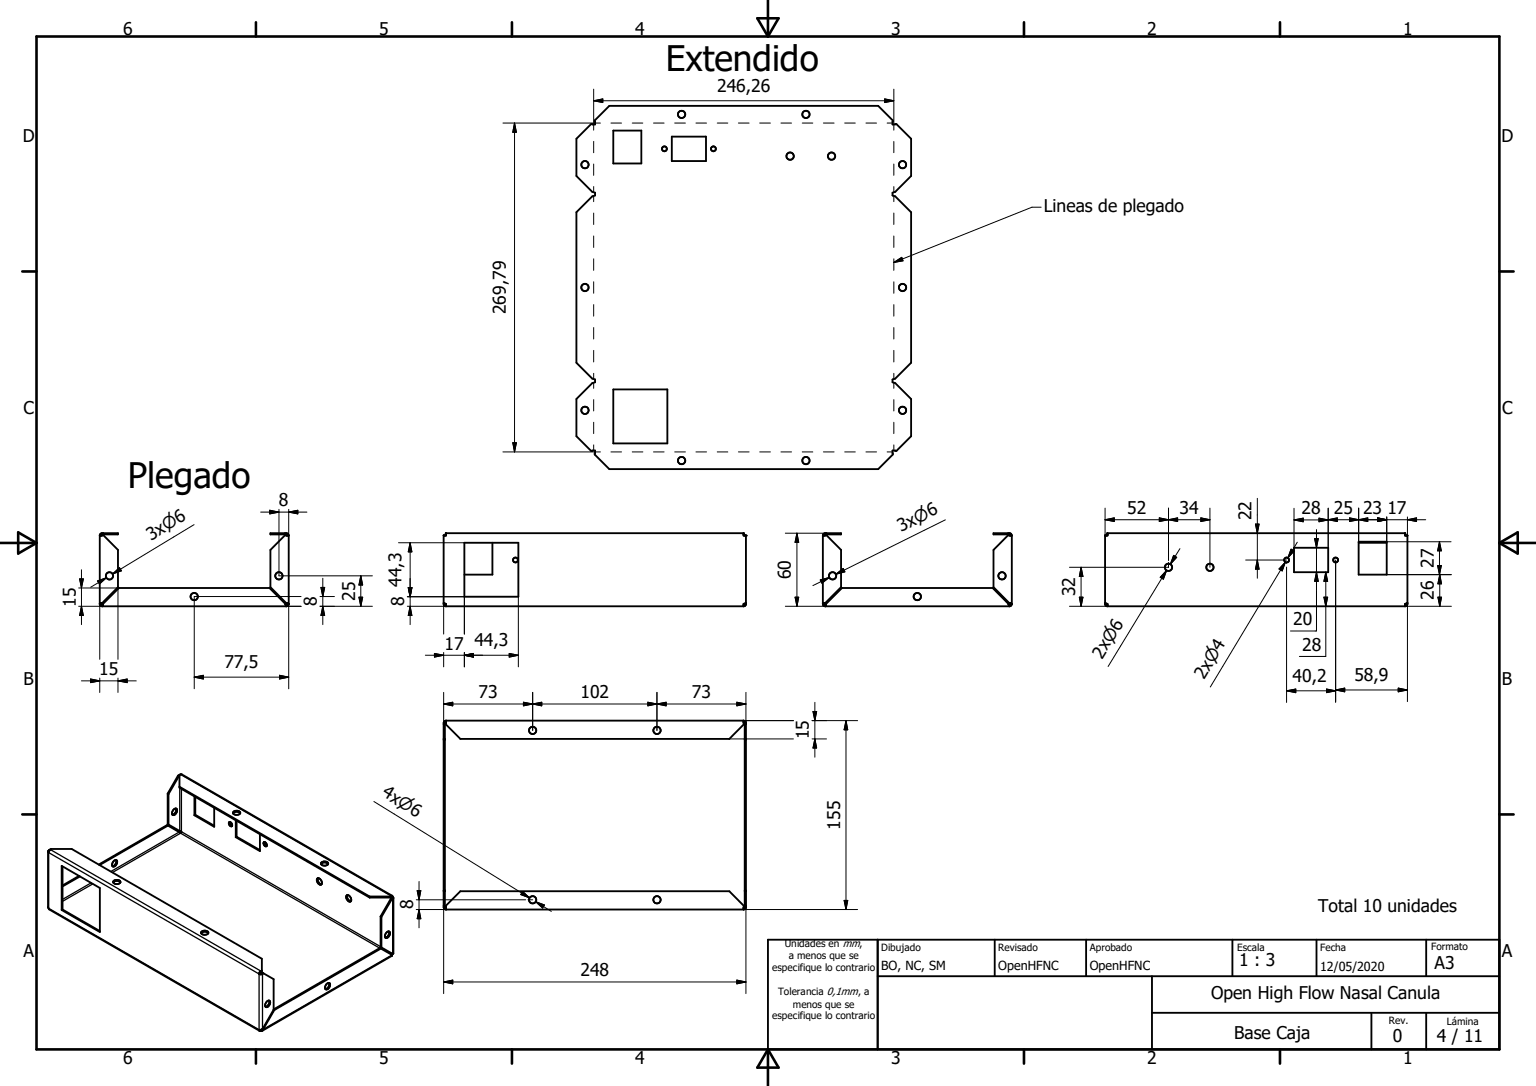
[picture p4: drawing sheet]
<svg xmlns="http://www.w3.org/2000/svg" width="420mm" height="297mm" viewBox="0 0 420 297" stroke-linecap="round" stroke-linejoin="round" font-family="sans-serif">
<g fill="none" stroke="#000" stroke-width=".51">
<path d="M166.6 29h73.5l4 3.9-.1 1.1 1.1-.1 4 4v10.2l-4.3 4.4-.8 .2v.8l.8 .2 4.3 4.3v41.2l-4.3 4.4-.8 .2v.8l.8 .2 4.3 4.3v10.2l-4 4-1.1-.1 .1 1.1-4 4h-73.5l-4-4 .1-1.1-1.1 .1-4-4v-10.2l4.3-4.3 .8-.2v-.8l-.8-.2-4.3-4.4v-41.2l4.3-4.3 .8-.2v-.8l-.8-.2-4.3-4.4v-10.2l4-4 1.1 .1-.1-1.1zM167.7 35.7h7.7v9h-7.7zM183.7 37.4h9.3v6.6h-9.3zM167.7 106.5h14.8v14.8h-14.8zM27.3 146.5l1-.1 4 4v10.2l-4.4 4.3M27.9 145.8h4.4v.4h-4.4M27.9 145.8l-.6 .5v19l.2 .3 .4 .2M27.9 145.8v.4M27.9 146.2l-.3 .3M28.3 145.8v.4M77.9 145.8v.4M78.3 145.8h-4.4v.4h4.4"/>
<path d="M78.3 145.8v.4M78.3 145.8l.4 .2 .2 .5M78.3 146.2l.3 .3M78.9 146.5l-1-.1-4 4v10.2l4.4 4.3 .6 .2M78.9 146.5v18.7M121.6 146.5l-.3-.1v18.9l.5 .5h81.6l.6-.5v-18.9l-.4 .1M122 146.2l-.1-.4h81.5l-.1 .4M122 145.8v.7h-.7M127 148.4h14.7v14.8h-14.7zM134.6 148.4v8.8h-7.6M203.3 145.8v.7h.7M225 146.5l1-.1 4 4v10.2l-4.3 4.3"/>
<path d="M225 146.5v18.7M225.7 145.8h4.3v.4h-4.3M225.7 145.8v.4M225.7 145.8l-.5 .2-.2 .5M225.7 146.2l-.4 .3M226 145.8v.4M275.6 145.8v.4M276 145.8h-4.3v.4h4.3M276 145.8v.4M276 145.8l.3 .1 .4 .6M276 146.2l.3 .3M276.7 146.5l-1.1-.1-3.9 4v10.2l4.4 4.4"/>
<path d="M276.7 146.5v18.7M302.5 146.5l-.3-.1v18.8M302.8 146.2l-.1-.4h81.6l-.1 .4M302.8 145.8v.7h-.6M353.8 149.8h9.4v6.7h-9.4zM371.5 148.2h7.7v9h-7.7zM371.5 148.4h7.7M384.2 145.8v.7h.6M384.5 146.5l.3-.1v18.8M27.6 165.2l.3 .3M27.9 164.9l-.6 .3h.3M27.9 165.8h50.4"/>
<path d="M27.9 165.5v.3M27.9 164.9l-.3 .3M28 165.5h-.1M28.2 165.2l4.3-4.4h41.2l4.4 4.5M28.2 165.2l-.2 .6M28.2 165.2l-.2 .3M78.1 165.3l.1 .5M78.1 165.3l.2 .2M78.3 165.5v.3M78.4 165l.2 .2M78.6 165.2h.3M78.6 165.2l-.3 .3"/>
<path d="M78.9 165.1v.1M78.9 165.2l-.2 .4-.4 .2M121.3 165.2h.3M121.3 165h.1M121.4 165l.2 .1M121.6 165.1l.4 .1v.6M121.6 165.1v.1M121.6 165.2l.4 .3M203.6 165.1v.1M203.6 165.2h.4M203.6 165.2l-.3 .3M204 165l-.7 .2v.6"/>
<path d="M225 165.2h.3M225 165.2l.2 .4 .5 .2M225.3 165.2l.4 .3M225.7 165.8h50.3M225.7 165.5v.3M225.7 164.9l-.7 .2M225.7 164.9l-.4 .3M225.9 165.2l4.3-4.4h41.2l4.3 4.4M225.9 165.2l-.2 .6M225.9 165.2l-.2 .3M275.7 165.2l.2 .6M275.7 165.2l.3 .3"/>
<path d="M276 165.5v.3M276.1 165l.2 .2M276.1 165l.5 .1M276.3 165.2h.4M276.3 165.2l-.3 .3M276.6 165.1l.1 .1M276.7 165.2l-.2 .4-.5 .2M302.2 165.2h.3M302.2 165.2l.2 .4 .3 .2h81.6l.3-.2 .2-.4M302.2 164.9l.3 .2M302.5 165.1l.3 .1v.6M302.5 165.1v.1"/>
<path d="M302.5 165.2l.3 .3M384.5 165.2h.3M384.5 165.1v.1M384.5 165.2l-.3 .3M384.5 165.1l-.3 .1v.6M384.8 164.9l-.3 .2M121.3 197.7v50.4M121.3 198.1h.3M121.3 197.7h.3M121.6 197.7v50.4M121.9 197.7v.4l4 4h73.5l4-4v-.4M121.9 197.8h-.3"/>
<path d="M121.9 197.8l-.3 .2M122 197.1l-.1 .6M122 197.1l-.6 .3-.1 .3M122 197.4l-.4 .3M122 197.1h81.3M203.3 197.1l.7 .5v50.7l-.7 .4M203.3 197.1l.1 .6M203.3 197.4l.3 .3M203.4 197.8h.1M203.5 197.8l.1 .1M203.5 197.8h.1M203.6 197.7v50.4"/>
<path d="M203.6 198.1h.4M203.6 197.7h.4M45.8 217l.3 .2M45.8 217v8.4l.3 .1M46.1 217.2v8.3M48.7 212.1l-2.9 4.9M48.7 212.1l.2 .2M48.9 212.3l-2.8 4.9M49.1 215.2l52 30M49.1 212.2l-.2 .1M49.1 212.1h-.4M49.1 212h-.1"/>
<path d="M53.2 217.8v5.2M53.4 217.9v4.9M121.3 202.1h.3M121.3 202.3h.3M203.6 202.1h.4M203.6 202.3h.4M13.1 232.9v15.3l.4 .5 57.5 33.2M13.3 232.6l.2 .1M13.3 232.6h.1M13.3 232.6l-.2 .3M13.5 232.7l-.2 .5-.2-.3M13.6 232.5l-.3 .1"/>
<path d="M13.7 232.5l-.2 .2M13.7 232.3l5.9-.1 52 30v3.5l-.2 .2M13.7 232.3v.1M13.7 232.3v.2M16.9 236.8l10.4 6.1v12l-10.4-6zM17.1 237v11.7M21.6 239.6l-4.5 2.6M21.8 239.7l-4.7 2.7M31.7 235.2a1.3 1.3 0 0 1-.9 1.7M31.7 235.2a1.02 1.02 0 0 1 .1 1.2 1.02 1.02 0 0 1-1.1 .5M31.7 235.2a1.28 1.28 0 0 0-1 1.7M45.9 225.8l-18.7 10.8"/>
<path d="M45.9 225.8l-.2-.1-18.7 10.8M46.1 225.5l3 1.8a.32 .32 0 0 1 .5 .1 .32 .32 0 0 1-.2 .5l-3.5-2.1M48.1 221.1a1.27 1.27 0 0 1-1 1.7M48.1 221.1a1.08 1.08 0 0 1 .1 1.2 1.08 1.08 0 0 1-1 .6l-.1-.1M48.1 221.1a1.28 1.28 0 0 0-1 1.7M53.4 222.8l5.2 3M53.4 222.8l-.2 .2M58.6 220.9v5.2l-5.4-3.1M62.8 224.8a.87 .87 0 0 1 .6 1.1M62.8 224.8a.69 .69 0 0 0-.1 .8 .69 .69 0 0 0 .7 .3M62.8 224.8a.96 .96 0 0 0 .6 1.1M63.7 222.4a1.31 1.31 0 0 1 2 0"/>
<path d="M63.7 222.4a1.01 1.01 0 0 1 1-.7 1.01 1.01 0 0 1 1 .8M63.7 222.4a1.27 1.27 0 0 0 2 .1M64.5 224.3v4.7M64.7 228.8l-.2 .2M64.7 224.5v4.3M64.7 228.8l6.4 3.7M71.1 228.1v4.7l-6.6-3.8M72.2 230.3a.66 .66 0 0 1 .7 .4 .66 .66 0 0 1-.2 .8 .84 .84 0 0 1-.5-1.2zM72.3 230.3a.91 .91 0 0 0 .6 1M87.8 236.3a1.28 1.28 0 0 1 1.9 0M87.9 235.9a1.24 1.24 0 0 1 1.8 .3 1.07 1.07 0 0 1-1 .6 1.07 1.07 0 0 1-.9-.8zM17.1 248.7l10.2 5.9"/>
<path d="M17.1 248.7l-.2 .2M31 241.4a1.26 1.26 0 0 1 1.9 0M31.1 240.9a1.07 1.07 0 0 1 1.8 .5 1.18 1.18 0 0 1-2-.2zM55 255.2a1.28 1.28 0 0 1 1.9 0M55.1 254.8a1.08 1.08 0 0 1 1.8 .5 1.18 1.18 0 0 1-1.9-.3zM86.8 240.2a1.07 1.07 0 0 1 1 .6 1.07 1.07 0 0 1-.1 1.2 1.2 1.2 0 0 1-.9-1.8zM87 240.2a1.28 1.28 0 0 0 .9 1.6M94.7 245a1.05 1.05 0 0 1 1.1 .3 1.05 1.05 0 0 1 .2 1.1 .97 .97 0 0 1-1.1-.1 .97 .97 0 0 1-.3-1zM95 244.8a1.31 1.31 0 0 0 .9 1.7M101.1 245.2h5.6M101.1 245.2v.3M101.1 245.5h5.6"/>
<path d="M104.1 250.7l.2 .1M104.1 250.7v8.3l.2 .1M104.1 259.4l-.2-.1-29.1 16.8M104.1 259.4l-29.1 16.8M104.1 259.4l3.1 1.8v.2l-35.5 20.5M104.3 250.8v8.3M104.3 259.1l3.1 1.8 .1-.1M105.7 255a.55 .55 0 0 1 .8-.2 .55 .55 0 0 1 .1 .9 .86 .86 0 0 1-1.3 .7v-.6zM106.3 254.7a1.31 1.31 0 0 1-1 1.7M106.7 245.2v.3M106.9 245.8l.2 .1M106.9 245.8l-2.8 4.9"/>
<path d="M106.9 245.8h.5M107 245.1v.2l-.3 .2M107 245.1l-.3 .1M107 245.3l.1 .1M107.1 245.9l-2.8 4.9M107.1 245.4l.1 .2M107.2 245l-57.5-33.2-.6 .1v3.5l52 30.1M107.2 245l-.2 .1M107.2 245l.2 .3M107.4 245.8l-.3 .1M107.4 245.3l.2 .3M107.4 245.3l-.3 .1"/>
<path d="M107.6 245.6l-.2 .2M107.6 245.6l-.1 15.2M121.3 243.7h.3M121.3 247.8h.3M121.3 248.1h.3M121.3 243.5h.3M121.3 248.1l.3 .6h.4M121.6 248l.3 .1M121.6 247.9l.3 .1M121.6 248.1l.4 .3M121.9 248.1v-.3l4-4.1h73.5l4 4.1v.3M121.9 248.1l.1 .6"/>
<path d="M122 248.7h81.3M203.4 248.1l-.1 .6M203.6 243.7h.4M203.6 247.8h.4M203.6 248.1h.4M203.6 243.5h.4M203.6 248l-.2 .1M203.6 247.9l-.2 .1M203.6 248.1l-.3 .3M210 257h200v30h-200zM240 257v30M272 257v10"/>
<path d="M297 257v10M337 257v10M360 257v10M390 257v10M70.8 266.4h1M71.1 266.3h.4M71.1 266.3l-.3 .1M71.3 265.6l-.5 .8M71.3 265.8l.1 .1M71.3 265.6h.1M71.3 265.6v.2M71.3 265.8l-.2 .5"/>
<path d="M71.4 265.6v.3M71.5 266.2h.5M71.5 266.2l.3 .1M71.5 266.2v.1M71.5 266.3l.3 .1M71.6 265.5l-.2 .1M71.8 266.3v.1M72 266.2l2.8 1.6v8.3M72 266.2l-.2 .1M72.9 273.9a.55 .55 0 0 1 .9-.2 .55 .55 0 0 1 0 .9 .86 .86 0 0 1-1.2 .7l-.1-.5zM73.6 273.6a1.28 1.28 0 0 1-1 1.7M74.8 276.1l.2 .1"/>
<path d="M74.8 276.1l-3 5.3M75 276.2l-3.1 5.3M89.3 269.1a.55 .55 0 0 1 .8-.2 .55 .55 0 0 1 .1 .8 .76 .76 0 0 1-.5 .8 .76 .76 0 0 1-.8-.2zM89.9 268.8a1.3 1.3 0 0 1-.9 1.7M107.1 260.7l-.1 .3M107.3 260.8l-.2 .3M107.5 260.8h.1M240 267h170M315 277h95M315 267v20M375 277v10M390 277v10"/>
<path d="M71.2 281.6v.1M71.3 281.9h-.3M71.3 281.6h-.5l.2 .3M71.3 281.6v.3M71.3 281.6h.1M71.4 281.6h-.1M71.6 281.5l-.2 .1M71.8 281.4l.1 .1M71.8 281.4l-.4 .2M71.9 281.5l-.2 .4h-.4"/>
<circle cx="186.4" cy="31.3" r="1"/>
<circle cx="220.4" cy="31.3" r="1"/>
<circle cx="159.9" cy="45" r=".99"/>
<circle cx="181.7" cy="40.7" r=".67"/>
<circle cx="195.1" cy="40.7" r=".66"/>
<circle cx="216" cy="42.7" r="1"/>
<circle cx="227.4" cy="42.7" r="1"/>
<circle cx="246.8" cy="45" r=".99"/>
<circle cx="159.9" cy="78.6" r="1"/>
<circle cx="246.8" cy="78.6" r="1"/>
<circle cx="159.9" cy="112.2" r="1"/>
<circle cx="246.8" cy="112.2" r=".99"/>
<circle cx="186.4" cy="126" r="1"/>
<circle cx="220.4" cy="126" r=".99"/>
<circle cx="29.9" cy="157.5" r="1"/>
<circle cx="76.3" cy="157.5" r="1"/>
<circle cx="140.9" cy="153.2" r=".66"/>
<circle cx="227.7" cy="157.5" r="1"/>
<circle cx="274" cy="157.5" r="1"/>
<circle cx="319.5" cy="155.2" r=".99"/>
<circle cx="330.8" cy="155.2" r="1"/>
<circle cx="351.8" cy="153.1" r=".67"/>
<circle cx="365.2" cy="153.2" r=".66"/>
<circle cx="53.1" cy="163.2" r="1"/>
<circle cx="250.8" cy="163.1" r="1"/>
<circle cx="145.6" cy="199.8" r=".99"/>
<circle cx="179.6" cy="199.8" r="1"/>
<circle cx="145.6" cy="246.1" r="1"/>
<circle cx="179.6" cy="246.1" r="1"/>
</g>
<g fill="#000">
<circle cx="27.3" cy="146.5" r=".25"/>
<circle cx="204" cy="146.5" r=".25"/>
</g>
<g fill="none" stroke="#000" stroke-width=".36">
<path d="M49.1 215.5v11.8M49.4 211.8l57.5 33.2M49.6 215.8v11.7l54.5 31.4M13.3 233.2l57.5 33.2v15.2l-57.5-33.2zM13.8 232.4l57.5 33.2M30.8 238.6l18.6-10.7 54.4 31.4M49 227.6l-18.7 10.8M24.9 241.5l-7.8 4.5M25.4 241.7l-8.3 4.8M107 245.3l.1 .3M107.4 245.8v15.1M71.8 266.4v15"/>
<path d="M107.2 261.2l-35.3 20.3"/>
</g>
<g fill="none" stroke="#000" stroke-width=".71">
<path d="M10 10h400v277h-400zM70 6.1v3.9M140 6.1v3.9M207.1 5h5.8l-2.9 5zM210 0v10M280 6.1v3.9M350 6.1v3.9M6.1 74.2h3.9M410 74.2h3.9M0 148.5h10M5 145.6l5 2.9-5 2.9zM410 148.5h10"/>
<path d="M410 148.5l5-2.9v5.8zM6.1 222.7h3.9M410 222.7h3.9M70 287v3.9M140 287v3.9M210 287v10M210 287l2.9 5h-5.8zM280 287v3.9M350 287v3.9"/>
</g>
<g fill="none" stroke="#000" stroke-width=".27">
<path d="M137.5 33.7h26.7M140.7 33.7v89.9M140.7 33.7l.5 2.5h-1zM162.3 24.4v11.2M162.3 38.7v3.1M162.3 27.6h82.1M162.3 27.6l2.5-.5v.9zM167.1 33.7h2.8M172.9 33.7h2.9M178.7 33.7h2.9M184.5 33.7h2.9M190.3 33.7h2.9"/>
<path d="M196.1 33.7h2.9M201.9 33.7h2.9M207.7 33.7h2.9M213.5 33.7h2.9M219.4 33.7h2.8M225.1 33.7h3M231 33.7h2.9M236.8 33.7h2.9M241.9 27.1l2.5 .5-2.5 .4zM242.6 33.7h1.4M244.4 24.4v11.2M244.4 38.7v3.1"/>
<path d="M162.3 44.9v3.1M162.3 51v1.6M162.3 53.6v1.5M162.3 58.3v3.1M244.4 44.9v3.1M244.4 51v1.6M244.4 53.6v1.5M244.4 58.3v3.1M284.7 56.7h-2.5l-37.8 15.1M162.3 64.5v3.2M162.3 70.8v3.1M162.3 77.1v3.1"/>
<path d="M244.4 64.5v3.2M244.4 70.8v3.1M244.4 77.1v3.1M244.4 71.8l2.2-1.4 .3 .9zM162.3 83.3v3.2M162.3 89.6v3.1M162.3 95.8v3.2M244.4 83.3v3.2M244.4 89.6v3.1M244.4 95.8v3.2M162.3 102.1v1.6M162.3 104.7v1.5"/>
<path d="M162.3 109.3v3.1M162.3 115.5v3.1M244.4 102.1v1.6M244.4 104.7v1.5M244.4 109.3v3.1M244.4 115.5v3.1M73.8 139.6l2.5 .5-2.5 .4zM76.3 139.3v18.2h25.5M78.9 139.3v7.2M137.5 123.6h26.7M140.2 121.1h1l-.5 2.5zM162.3 121.7v1.5"/>
<path d="M167.1 123.6h2.8M172.9 123.6h2.9M178.7 123.6h2.9M184.5 123.6h2.9M190.3 123.6h2.9M196.1 123.6h2.9M201.9 123.6h2.9M207.7 123.6h2.9M213.5 123.6h2.9M219.4 123.6h2.8M225.1 123.6h3M231 123.6h2.9"/>
<path d="M236.8 123.6h2.9M242.6 123.6h1.4M244.4 121.7v1.5M302.2 139v7.5M319.5 139v14.2M330.8 139v16.1M343.8 136.3v21.8M353.8 139v10.8M363.2 139v10.8M371.5 139v9.2M21.8 158.3h1l-.5 2.5zM22.3 155.8v15"/>
<path d="M26.7 158.9l2.4-.9-1.9 1.7zM29.1 158l-4.3 2.6M30.8 157l1.9-1.8 .5 .9zM53.1 143.5l-22.3 13.5M71.3 140.1h12.6M78.9 140.1l2.5-.5v.9zM88.3 158.1v12.7M98.7 157.5v8.3M98.7 157.5l.5 2.5h-1.1zM109 148.4h18M112.1 148.4v22.4M112.1 148.4l.5 2.5h-1z"/>
<path d="M214.7 145.8h11.3M217.9 145.8v20M217.9 145.8l.5 2.5h-1zM224.3 158.6l2.4-.7-2 1.6zM226.7 157.9l-4.4 2.3M228.5 157.1l2.1-1.6 .4 .9zM230.8 155.9l-2.3 1.2M258.5 142.2l-30 14.9M295.6 155.1v10.7M295.6 155.1l.5 2.6h-1zM302.2 142.1h28.6M302.2 142.1l2.5-.5v1z"/>
<path d="M317 141.6l2.5 .5-2.5 .5zM319 156l-16 26.3M319 156l-.9 2.4-.9-.5zM319.5 142.1l2.5-.5v1zM319.5 153.9v1.2h-27.1M320.9 151.9l.8 .5-1.7 1.9zM322.6 150l-2.6 4.3M328.3 141.6l2.5 .5-2.5 .5zM340.6 153.2h11.2M343.3 143.3h1l-.5 2.5zM343.8 153.2l.5 2.5h-1zM351.5 153.7l-20.6 34.2"/>
<path d="M351.5 153.7l-.9 2.4-.9-.5zM351.8 153.8v.3M351.8 155.1v37M353 150.2l.8 .5-1.7 1.9zM353.8 142.2h9.4M353.8 142.2l2.5-.5v1zM354.7 148.3l-2.6 4.3M359.5 147.3h.9l-.4 2.5zM360 156.5l.4 2.5h-.9zM360 144.8v27.8h-7.1M360.7 141.7l2.5 .5-2.5 .5zM362.5 156.5v23h-7.2"/>
<path d="M362.5 156.5l.5 2.5h-1zM363.2 142.1h26.6M363.2 142.1l2.5-.5v1zM365.2 153.2v38.9M369 141.6l2.5 .5-2.5 .5zM371.5 142.1l2.5-.5v1zM376.7 141.6l2.5 .5-2.5 .5zM379.2 157.2h17.6M379.2 141.4v6.8h17.6M384.8 142.1l2.5-.5v1zM384.8 141.4v5.1M393.1 154.7h1l-.5 2.5z"/>
<path d="M393.6 148.2v9M393.6 148.2l.5 2.5h-1zM393.7 157.2v8.6M393.7 157.2l.5 2.5h-1zM21.5 165.8h6.4M21.5 160.8h11M22.3 165.8l.5 2.5h-1zM27.3 165.2v15.1M32.3 160.6v19.7M78.3 165.8h4M78.9 165.2v23.2M82.3 163.1h-29.2v25.3"/>
<path d="M87.5 165.8h14.3M87.5 163.1h3.9M87.8 160.7h1l-.5 2.4zM88.3 165.8l.5 2.5h-1zM98.1 163.3h1.1l-.5 2.5zM111.4 165.8h10.6M111.4 163.2h15.6v10.2M111.6 160.7h1l-.5 2.5zM112.1 165.8l.5 2.5h-1zM116.3 179.2h25.4M118.8 178.7l2.5 .5-2.5 .5zM121.3 164.9v8.5"/>
<path d="M121.3 178.4v4M127 179.2l2.5-.5v1zM127 178.4v4M139.2 178.7l2.5 .5-2.5 .5zM141.7 163.2v19.2M214.7 165.8h11M217.4 163.3h1l-.5 2.5zM292.4 165.8h10.4M295.1 163.3h1l-.5 2.5zM362 163.3h1l-.5 2.5zM384.2 165.8h12.6M384.8 164.9v27"/>
<path d="M393.2 163.3h1l-.5 2.5zM22.3 186.2h15M24.8 185.7l2.5 .5-2.5 .5zM27.3 185.4v4M32.3 186.2l2.5-.5v1zM32.3 185.4v4M53.1 185.2h25.8M53.1 185.2l2.5-.5v1zM76.4 184.7l2.5 .5-2.5 .5zM121.3 192.5l2.5-.4v.9zM121.3 189.4v12.9M121.3 192.5h82.7"/>
<path d="M143.1 192.1l2.5 .4-2.5 .5zM145.6 189.4v10.3M145.6 192.5l2.5-.4v.9zM177.1 192.1l2.5 .4-2.5 .5zM179.6 189.4v10.3M179.6 192.5l2.5-.4v.9zM201.5 192.1l2.5 .4-2.5 .5zM203.3 197.1h13.6M204 189.4v8.7M222 197.1h12.5M222.3 194.6h1l-.5 2.5zM222.8 192.1v15"/>
<path d="M231.3 197.1v51.6M231.3 197.1l.5 2.5h-1zM351.8 188.9h13.4M351.8 188.9l2.5-.5v1zM362.7 188.4l2.5 .5-2.5 .5zM365.2 188.7h19.6M365.2 188.7l2.5-.5v1zM382.3 188.2l2.5 .5-2.5 .5zM102.2 219.2l42.6 26.3M199.4 202.1h17.5M222 202.1h4M222.8 202.1l.5 2.5h-1z"/>
<path d="M113.8 248.7h8.2M113.8 246.1h29.9M114.1 243.6h1l-.5 2.5zM114.6 241.1v12.7M114.6 248.7l.5 2.6h-1zM121.3 243.5v28.2M142.7 244.3l2.1 1.2M142.9 243.8l1.9 1.7-2.4-.8zM144.3 246.1h1.3M146.5 246.6l4.2 2.7M146.5 246.6l2.4 .9-.5 .8zM203.3 248.7h31.2"/>
<path d="M204 243.5v28.2M230.8 246.3h1l-.5 2.4zM121.3 268.6h82.7M121.3 268.6l2.5-.5v1zM201.5 268.1l2.5 .5-2.5 .5z"/>
</g>
<g fill="#000" stroke="#000" stroke-width=".27">
<path d="M140.7 33.7l.5 2.5h-1zM162.3 27.6l2.5-.5v.9zM241.9 27.1l2.5 .5-2.5 .4zM244.4 71.8l2.2-1.4 .3 .9zM78.9 140.1l2.5-.5v.9zM140.2 121.1h1l-.5 2.5zM21.8 158.3h1l-.5 2.5zM26.7 158.9l2.4-.9-1.9 1.7zM30.8 157l1.9-1.8 .5 .9zM73.8 139.6l2.5 .5-2.5 .4zM98.7 157.5l.5 2.5h-1.1zM112.1 148.4l.5 2.5h-1z"/>
<path d="M217.9 145.8l.5 2.5h-1zM224.3 158.6l2.4-.7-2 1.6zM228.5 157.1l2.1-1.6 .4 .9zM295.6 155.1l.5 2.6h-1zM302.2 142.1l2.5-.5v1zM317 141.6l2.5 .5-2.5 .5zM319 156l-.9 2.4-.9-.5zM320.9 151.9l.8 .5-1.7 1.9zM319.5 142.1l2.5-.5v1zM328.3 141.6l2.5 .5-2.5 .5zM343.3 143.3h1l-.5 2.5zM343.8 153.2l.5 2.5h-1z"/>
<path d="M351.5 153.7l-.9 2.4-.9-.5zM353 150.2l.8 .5-1.7 1.9zM353.8 142.2l2.5-.5v1zM359.5 147.3h.9l-.4 2.5zM360 156.5l.4 2.5h-.9zM360.7 141.7l2.5 .5-2.5 .5zM362.5 156.5l.5 2.5h-1zM363.2 142.1l2.5-.5v1zM369 141.6l2.5 .5-2.5 .5zM371.5 142.1l2.5-.5v1zM376.7 141.6l2.5 .5-2.5 .5zM384.8 142.1l2.5-.5v1z"/>
<path d="M393.1 154.7h1l-.5 2.5zM393.6 148.2l.5 2.5h-1zM393.7 157.2l.5 2.5h-1zM22.3 165.8l.5 2.5h-1zM87.8 160.7h1l-.5 2.4zM88.3 165.8l.5 2.5h-1zM98.1 163.3h1.1l-.5 2.5zM111.6 160.7h1l-.5 2.5zM112.1 165.8l.5 2.5h-1zM118.8 178.7l2.5 .5-2.5 .5zM127 179.2l2.5-.5v1zM139.2 178.7l2.5 .5-2.5 .5z"/>
<path d="M217.4 163.3h1l-.5 2.5zM295.1 163.3h1l-.5 2.5zM362 163.3h1l-.5 2.5zM393.2 163.3h1l-.5 2.5zM24.8 185.7l2.5 .5-2.5 .5zM32.3 186.2l2.5-.5v1zM53.1 185.2l2.5-.5v1zM76.4 184.7l2.5 .5-2.5 .5zM121.3 192.5l2.5-.4v.9zM143.1 192.1l2.5 .4-2.5 .5zM145.6 192.5l2.5-.4v.9zM177.1 192.1l2.5 .4-2.5 .5z"/>
<path d="M179.6 192.5l2.5-.4v.9zM201.5 192.1l2.5 .4-2.5 .5zM222.3 194.6h1l-.5 2.5zM231.3 197.1l.5 2.5h-1zM351.8 188.9l2.5-.5v1zM362.7 188.4l2.5 .5-2.5 .5zM365.2 188.7l2.5-.5v1zM382.3 188.2l2.5 .5-2.5 .5zM222.8 202.1l.5 2.5h-1zM114.1 243.6h1l-.5 2.5zM114.6 248.7l.5 2.6h-1zM142.9 243.8l1.9 1.7-2.4-.8z"/>
<path d="M146.5 246.6l2.4 .9-.5 .8zM230.8 246.3h1l-.5 2.4zM121.3 268.6l2.5-.5v1zM201.5 268.1l2.5 .5-2.5 .5z"/>
</g>
<g font-size="9.6">
<text x="182" y="19.5">Extendido</text>
<text x="35" y="133.4">Plegado</text>
</g>
<g font-size="4.8">
<text x="33.7" y="9.6">6</text>
<text x="103.7" y="9.6">5</text>
<text x="173.7" y="9.6">4</text>
<text x="243.7" y="9.6">3</text>
<text x="313.6" y="9.6">2</text>
<text x="383.6" y="9.6">1</text>
<text x="196.1" y="25.2">246,26</text>
<text x="6.2" y="38.9">D</text>
<text x="410.5" y="38.9">D</text>
<text x="285.4" y="58">Lineas de plegado</text>
<text x="138.3" y="85.9" transform="rotate(-90 138.3 85.9)">269,79</text>
<text x="6.4" y="113.1">C</text>
<text x="410.7" y="113.1">C</text>
<text x="76.3" y="138.5">8</text>
<text x="308.2" y="140.5">52</text>
<text x="322.5" y="140.5">34</text>
<text x="342.2" y="142.3" transform="rotate(-90 342.2 142.3)">22</text>
<text x="355.9" y="140.6">28</text>
<text x="364.7" y="140.5">25</text>
<text x="372.7" y="140.5">23</text>
<text x="379.3" y="140.6">17</text>
<text x="41.3" y="147.8" transform="rotate(-31 41.3 147.8)">3xn6</text>
<text x="246.4" y="145.5" transform="rotate(-26 246.4 145.5)">3xn6</text>
<text x="392" y="155.3" transform="rotate(-90 392 155.3)">27</text>
<text x="109.8" y="160.5" transform="rotate(-90 109.8 160.5)">44,3</text>
<text x="216.3" y="158.5" transform="rotate(-90 216.3 158.5)">60</text>
<text x="20.7" y="165.9" transform="rotate(-90 20.7 165.9)">15</text>
<text x="86.7" y="165.8" transform="rotate(-90 86.7 165.8)">8</text>
<text x="97.1" y="164.3" transform="rotate(-90 97.1 164.3)">25</text>
<text x="110.5" y="165.8" transform="rotate(-90 110.5 165.8)">8</text>
<text x="294" y="163.1" transform="rotate(-90 294 163.1)">32</text>
<text x="392" y="164.1" transform="rotate(-90 392 164.1)">26</text>
<text x="353.6" y="170.9">20</text>
<text x="121.5" y="177.7">17</text>
<text x="129.7" y="176.8">44,3</text>
<text x="356" y="177.9">28</text>
<text x="27.1" y="184.6">15</text>
<text x="61.4" y="182.8">77,5</text>
<text x="301.3" y="180.4" transform="rotate(-59 301.3 180.4)">2xn6</text>
<text x="329.3" y="186" transform="rotate(-59 329.3 186)">2xn4</text>
<text x="6.4" y="187.4">B</text>
<text x="130.9" y="190.9">73</text>
<text x="158.7" y="190.9">102</text>
<text x="189.2" y="190.9">73</text>
<text x="353.4" y="186.5">40,2</text>
<text x="370.3" y="186.3">58,9</text>
<text x="410.7" y="187.4">B</text>
<text x="221.2" y="202.2" transform="rotate(-90 221.2 202.2)">15</text>
<text x="104.2" y="217.6" transform="rotate(32 104.2 217.6)">4xn6</text>
<text x="229.7" y="226.9" transform="rotate(-90 229.7 226.9)">155</text>
<text x="113" y="248.7" transform="rotate(-90 113 248.7)">8</text>
<text x="360.5" y="249.6">Total 10 unidades</text>
<text x="6.4" y="261.6">A</text>
<text x="410.6" y="261.6">A</text>
<text x="158.7" y="267">248</text>
<text x="338.8" y="264.2">1 : 3</text>
<text x="392.3" y="265">A3</text>
<text x="331.1" y="273.3">Open High Flow Nasal Canula</text>
<text x="337.5" y="284.1">Base Caja</text>
<text x="380.9" y="284.9">0</text>
<text x="392.9" y="284.9">4 / 11</text>
<text x="33.7" y="290.9">6</text>
<text x="103.7" y="290.9">5</text>
<text x="173.7" y="290.9">4</text>
<text x="243.7" y="290.9">3</text>
<text x="313.6" y="290.9">2</text>
<text x="383.6" y="290.9">1</text>
</g>
<g font-size="3.4">
<text x="241" y="265.3">BO, NC, SM</text>
<text x="273" y="265.3">OpenHFNC</text>
<text x="298" y="265.3">OpenHFNC</text>
<text x="361" y="265.4">12/05/2020</text>
</g>
<g font-size="2.7">
<text x="214.6" y="259.1">Unidades en mm,</text>
<text x="215.6" y="262.4">a menos que se</text>
<text x="241" y="260.1">Dibujado</text>
<text x="273" y="260.1">Revisado</text>
<text x="298" y="260.1">Aprobado</text>
<text x="338.2" y="260">Escala</text>
<text x="361" y="260.1">Fecha</text>
<text x="391.3" y="259.9">Formato</text>
<text x="211.2" y="265.7">especifique lo contrario</text>
<text x="212.8" y="272.2">Tolerancia 0,1mm, a</text>
<text x="216.8" y="275.5">menos que se</text>
<text x="211.2" y="278.8">especifique lo contrario</text>
<text x="379.8" y="280">Rev.</text>
<text x="395.6" y="280.2">Lámina</text>
</g>
</svg>
